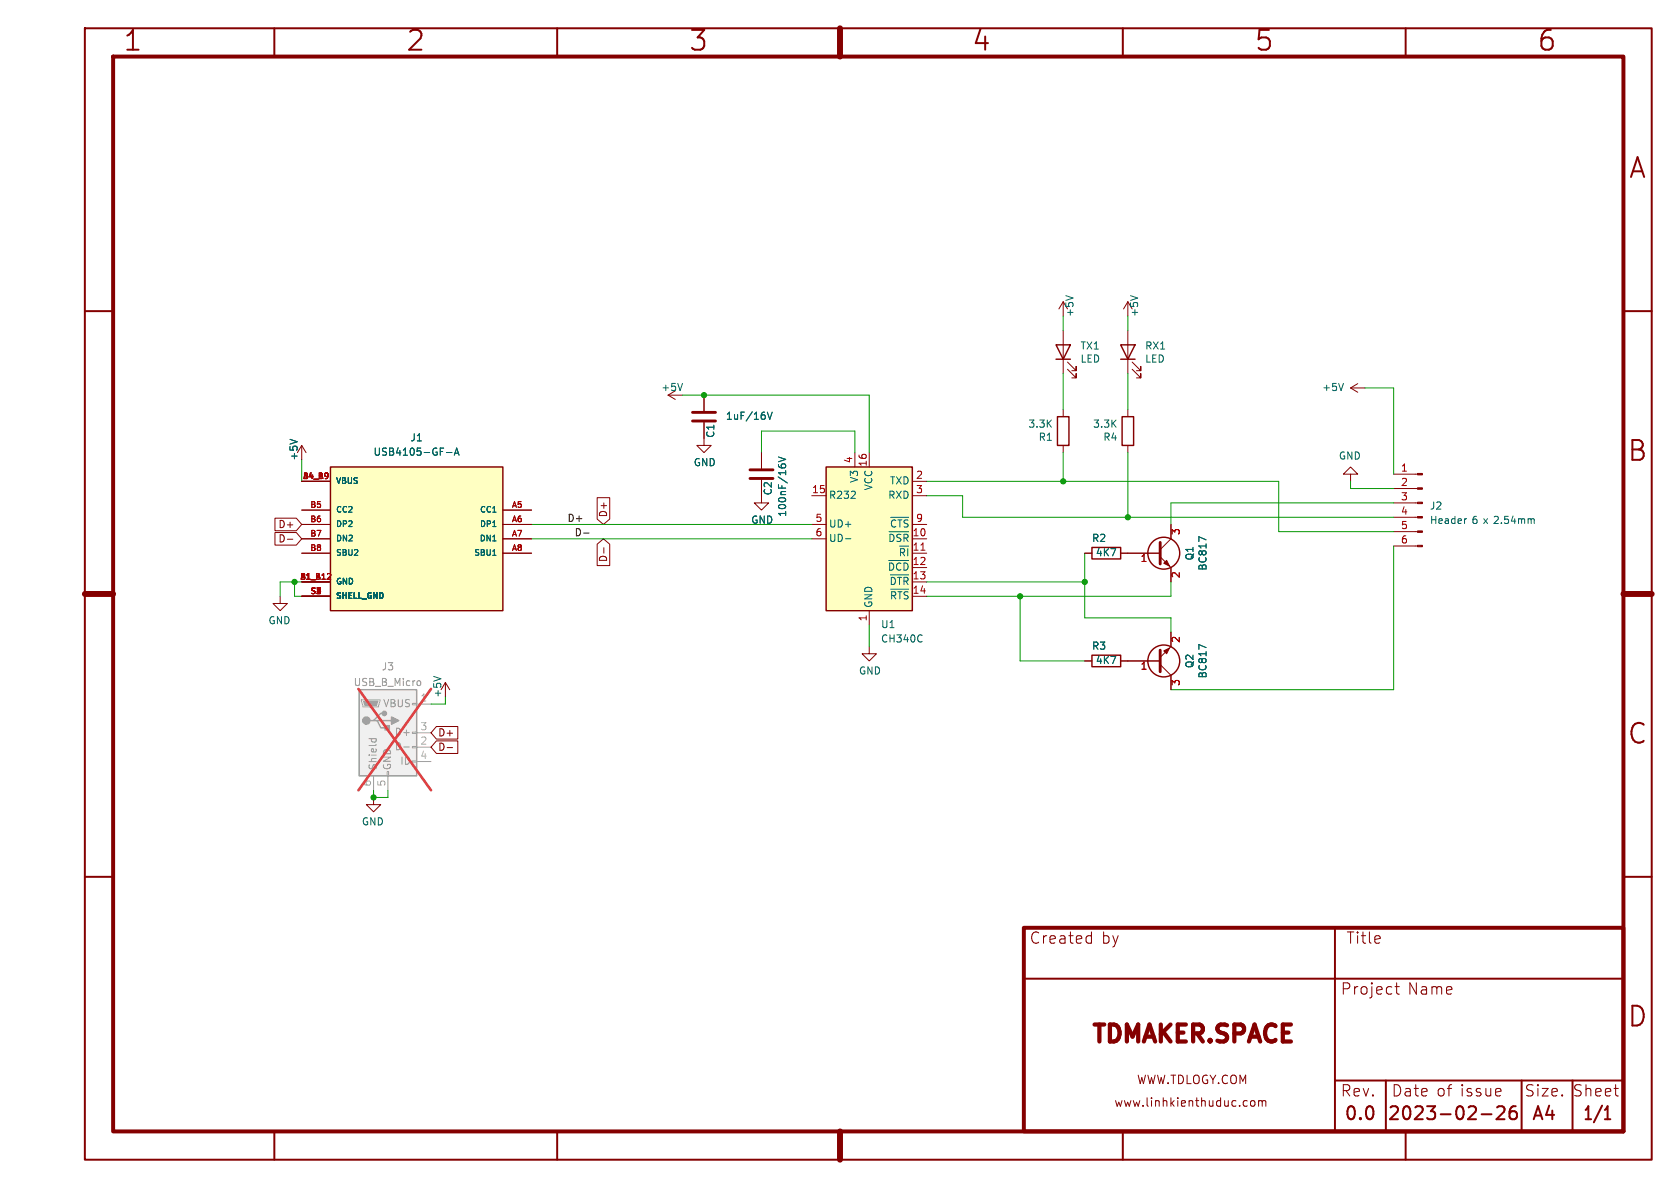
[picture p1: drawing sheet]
<svg xmlns="http://www.w3.org/2000/svg" width="297mm" height="210mm" viewBox="0 0 297 210" stroke-linecap="round" stroke-linejoin="round" font-family="sans-serif">
<g fill="none" stroke="#840000" stroke-width=".35">
<path d="M15 5h277v200h-277zM48.5 5v5M98.5 5v5M148.5 5v5M198.5 5v5M248.5 5v5M15 55h5M287 55h5M15 105h5M287 105h5M15 155h5M287 155h5"/>
<path d="M181 173h106M236 164v36M236 191h51M245 191v9M261.9 197h1.8M264.7 195.8l.3-.2h.5a.62 .62 0 0 1 .4 .9l-1.3 1.4h1.4M268 195.6a.91 .91 0 0 0-1.1 .9v.9l.2 .3 .6 .2 .4-.3 .1-.7-.2-.4-.7-.1-.4 .5M269 191v9M278 191v9M283.7 197.9h1M283.7 196.2l.5-.6v2.3M48.5 200v5"/>
<path d="M98.5 200v5M148.5 200v5M198.5 200v5M248.5 200v5"/>
</g>
<path d="M20 10h267v190h-267zM181 164h106v36h-106z" fill="none" stroke="#840000" stroke-width=".7"/>
<path d="M148.5 5v5M15 105h5M287 105h5M148.5 200v5" fill="none" stroke="#840000" stroke-width="1.1"/>
<g fill="none" stroke="#840000" stroke-width=".18">
<path d="M188 53.3l-.8 1.3M188 53.3v2.6M188 58.4v7.6M188 53.3l.7 1.3M199.4 53.3v2.6M199.4 58.4v7.6M199.4 53.3l-.8 1.3M199.4 53.3l.8 1.3M53.3 78.7l.8 1.3M120.6 69.9h-2.5l1.3 .7M124.5 74.7v4h1.2l-1.2 1.3-1.3-1.3h1.3M124.5 69.9v2.7"/>
<path d="M188 72.4v1.3M188 78.7v1.3M188.7 65.3l1.5 1.5v-.8v.8h-.7M188.7 64l1.5 1.5v-.7v.7h-.7M199.4 72.4v1.3M199.4 78.7v1.3M200.2 65.3l1.5 1.5v-.8v.8h-.8M200.2 64l1.5 1.5v-.7v.7h-.8M238.8 68.6l1.2 .7M238.8 68.6h2.5M240 67.8l-1.2 .8M48.6 91.6h3.8l.9 1.1-.9 1.1h-3.8z"/>
<path d="M48.6 94.1h3.8l.9 1.2-.9 1.1h-3.8zM50.8 95.3h1M53.3 85.1h5.1M53.3 90.2h5.1M53.3 92.7h5.1M53.3 95.3h5.1M53.3 97.8h5.1M88.9 90.2h5.1M88.9 92.7h5.1M88.9 95.3h5.1M88.9 97.8h5.1M105.6 88h2.2v3.8l-1.1 .9-1.1-.9z"/>
<path d="M105.6 96.2l1.1-.9 1.1 .9v3.8h-2.2zM106.8 96.8v1M134.6 84.8v4.1h1.3l-1.3 1.3-1.3-1.3h1.3M134.6 80v2.8M143.5 92.7h2.5M143.5 95.3h2.5M143.5 87.6h2.5M151.1 80v2.6M153.7 80v2.6M161.3 85.1h2.5M161.3 92.7h2.5M161.3 95.3h2.5"/>
<path d="M161.3 97.8h2.5M161.3 87.6h2.5M191.8 97.8h1.2M198.1 97.8h7M205.1 98.4l1.9 1.9v2.6M207 92.7v2.6l-1.9 1.9M238.8 83.8h1.2l-1.2-1.2-1.3 1.2h1.3v1.3M246.4 96.5h4.2M246.4 94h4.2M246.4 91.4h4.2M246.4 88.9h4.2M246.4 86.4h4.2"/>
<path d="M246.4 83.8h4.2M49.5 105.4v1.3h-1.2l1.2 1.3 1.3-1.3h-1.3M53.3 102.9h5.1M53.3 105.4h5.1M153.7 114.3v1.3h1.2l-1.2 1.2-1.3-1.2h1.3M153.7 108v2.5M161.3 102.9h2.5M161.3 105.4h2.5M161.3 100.3h2.5M191.8 116.8h1.2M198.1 116.8h7M205.1 117.5l1.9 1.9v2.5"/>
<path d="M207 111.8v2.5l-1.9 1.9M77.2 128.4h3.7v2.3h-3.7l-1-1.2zM77.2 131h3.7v2.2h-3.7l-1-1.1zM78.7 120.7l.8 1.2M79 132.2h1M66 141v1.2h-1.2l1.2 1.3 1.3-1.3h-1.3M192.4 165.4l.6 .1M193 164.7v2M193 166.6l-.6 .1M246.6 174.4h.8M246.9 173.7v1.8l.1 .1 .4 .1M221.2 194.6h.4l.3 .2v.5l-.3 .3-.4-.1-.1-.2v-.5z"/>
<path d="M222.5 194.7l.4-.1 .2 .2M222.5 194.6v1M223.1 194.8l.3-.2h.3l.1 1M223.1 194.8v.8"/>
</g>
<path d="M122.4 72.9h4.1M122.4 74.4h4.1M132.6 83.1h4.1M132.6 84.6h4.1M205.1 95.9v3.8M205.1 114.9v3.8" fill="none" stroke="#840000" stroke-width=".51"/>
<g fill="none" stroke="#006464" stroke-width=".18">
<path d="M188.4 52.3l1.3 .4M199.9 52.3l1.2 .4M51.3 77.7l1.2 .4M78.9 80h1M120.7 67.8l-.5 1.2M135.7 72.9l.4 1.2 .4-1.2M237.5 67.8l-.4 1.2M80.3 80.5l.4-1.3 .5 1.3M80.4 80.1h.6M87.1 93.1h.6M87.1 98.2h.6M137.6 82.1v.3"/>
<path d="M137.6 80.8l1.3 .4-1.3 .4M138.1 82.2l.3-.2h.3l.2 .2M149.5 95.2h.9M157.1 99.1h3.6M157.2 94h3.5M157.3 94.4v1.3M157.5 91.5h3.2M158.4 92l-.3-.1-.3 .1-.2 .5M158.7 91.9h.8M159.1 91.9v1.3M159.2 97v1.3M159.8 94.4v1.3"/>
<path d="M159.8 99.5v1.3M160.5 97v1.3M160.5 92l-.4-.1-.3 .4M213.2 95.4l-1.3-.5v.8M259.2 91.7h.1M271.1 91.7l.1 .2v.6M76.7 119.6l1.2 .4M157.4 101.6h3.3M157.5 104.2h3.2M157.6 102.1v1.2M157.6 104.6v1.3M158 100.1l-.2-.5-.5-.1v1.3"/>
<path d="M159 102.1v1.2M159.1 104.6v1.3M159.8 102.1v1.2M213.2 114.5l-1.3-.6v.9"/>
</g>
<g fill="#840000" stroke="#840000" stroke-width=".18">
<path d="M250.6 96.4h.9v.2h-.9z"/>
<path d="M250.6 93.9h.9v.2h-.9z"/>
<path d="M250.6 91.3h.9v.3h-.9z"/>
<path d="M250.6 88.8h.9v.2h-.9z"/>
<path d="M250.6 86.2h.9v.3h-.9z"/>
<path d="M250.6 83.7h.9v.2h-.9z"/>
<path d="M205.7 99.6l.5-.5 .6 1z"/>
<path d="M205.7 115.1l1.1-.5-.6 1z"/>
</g>
<g fill="#ffffc2" stroke="#ffffc2" stroke-width=".18">
<path d="M58.4 82.6h30.5v25.4h-30.5z"/>
<path d="M146 82.6h15.3v25.4h-15.3z"/>
</g>
<g fill="none" stroke="#840000" stroke-width=".25">
<path d="M186.7 61h2.5l-1.2 2.5zM186.7 63.5h2.5M186.9 73.7h2.1v5h-2.1zM198.1 61h2.6l-1.3 2.5zM198.1 63.5h2.6M198.4 73.7h2v5h-2zM58.4 82.6h30.5v25.4h-30.5zM146 82.6h15.3v25.4h-15.3zM193 96.8h5.1v2h-5.1zM193 115.8h5.1v2.1h-5.1z"/>
<circle cx="205.7" cy="97.8" r="2.82"/>
<circle cx="205.7" cy="116.8" r="2.82"/>
</g>
<path d="M162.8 97.3h.7" fill="none" stroke="#a90000" stroke-width=".18"/>
<path d="M63.5 121.9h10.2v15.3h-10.2z" fill="#f0f0f0" stroke="#f0f0f0" stroke-width=".18"/>
<path d="M63.5 121.9h10.2v15.3h-10.2zM66 127.4h.7l.6 1.3h1.3M66.7 127.4h2.5M67.9 126.1h-.6l-1.3 1.3h-.6" fill="none" stroke="#a1a1a1" stroke-width=".25"/>
<g fill="#a1a1a1" stroke="#a1a1a1" stroke-width=".25">
<path d="M69.2 126.7l1.3 .7-1.3 .6z"/>
<path d="M68.1 128.3h.7v.7h-.7z"/>
<circle cx="64.8" cy="127.4" r=".63"/>
<circle cx="67.9" cy="126.1" r=".38"/>
</g>
<path d="M63.9 123.7h3.3v.3l-.3 1h-2.8zM66 137.2v2.5M68.5 136.4h.2v.8h-.2zM68.6 137.2v2.5M72.9 134.5h.8v.2h-.8zM72.9 132h.8v.2h-.8zM72.9 129.4h.8v.3h-.8zM72.9 124.3h.8v.3h-.8zM73.7 124.5h2.5M73.7 132.1h2.5M73.7 129.5h2.5M73.7 134.6h2.5" fill="none" stroke="#a1a1a1" stroke-width=".18"/>
<path d="M64.3 124h2.5l-.3 .7h-2z" fill="#a1a1a1" stroke="#a1a1a1" stroke-width=".18"/>
<path d="M65.2 130.6h1.3M65.7 130.6v.3M66.4 130.6l.1 .3M71.4 132.1h.9M74 120.3l.3 .1 .1 .2-.1 .5-.3 .1" fill="none" stroke="#989898" stroke-width=".18"/>
<path d="M63.4 121.8l12.8 17.9M76.2 121.8l-12.8 17.9" fill="none" stroke="#eb3a3d" stroke-width=".46"/>
<path d="M103.2 94.2h.9" fill="none" stroke="#0f0f0f" stroke-width=".18"/>
<g fill="none" stroke="#009600" stroke-width=".18">
<path d="M188 55.9v2.5M199.4 55.9v2.5M120.6 69.9h33.1v10.1M188 66v6.4M199.4 66v6.4M241.3 68.6h5.1v15.2M53.3 81.3v3.8M94 95.3h49.5M94 92.7h49.5M134.6 80v-3.8h16.5v3.8M163.8 87.6h6.4v3.8h76.2M163.8 85.1h62.3v8.9h20.3"/>
<path d="M188 80v5.1M191.8 97.8v11.4h15.2v2.6M199.4 80v11.4M238.8 85.1v1.3h7.6M246.4 88.9h-39.4v3.8M246.4 96.5v25.4h-39.4M52.1 102.9v2.5h1.2M53.3 102.9h-3.8v2.5M153.7 110.5v3.8M163.8 102.9h28M180.3 105.4v11.4h11.5M207 102.9v2.5h-43.2"/>
<path d="M66 139.7v1.3h2.6v-1.3M78.7 123.2v1.3h-2.5"/>
</g>
<g fill="#009600" stroke="#009600" stroke-width=".18">
<circle cx="124.5" cy="69.9" r=".46"/>
<circle cx="52.1" cy="102.9" r=".46"/>
<circle cx="66" cy="141" r=".46"/>
<circle cx="180.3" cy="105.4" r=".46"/>
<circle cx="188" cy="85.1" r=".46"/>
<circle cx="199.4" cy="91.4" r=".46"/>
<circle cx="191.8" cy="102.9" r=".46"/>
</g>
<g font-size="4.9" fill="#840000">
<text x="21.7" y="9.7">1</text>
<text x="71.7" y="9.7">2</text>
<text x="121.7" y="9.7">3</text>
<text x="171.7" y="9.7">4</text>
<text x="221.7" y="9.7">5</text>
<text x="271.7" y="9.7">6</text>
<text x="287.9" y="32.2">A</text>
<text x="287.7" y="82.2">B</text>
<text x="287.7" y="132.2">C</text>
<text x="287.7" y="182.2">D</text>
</g>
<text font-size="4.2" fill="#840000" x="192.6" y="185.4">TDMAKER.SPACE</text>
<g font-size="3.2" fill="#840000">
<text x="237.6" y="198.6">0.0</text>
<text x="245.2" y="198.6">2023-02-26</text>
<text x="270.7" y="198.6">A4</text>
<text x="279.7" y="198.6">1/1</text>
</g>
<g font-size="2.8" fill="#840000">
<text x="182" y="167.2">Created</text>
<text x="194.7" y="167.2">by</text>
<text x="238" y="167.2">Title</text>
<text x="237" y="176.2">Project</text>
<text x="248.8" y="176.2">Name</text>
<text x="237" y="194.2">Rev.</text>
<text x="246" y="194.2">Date</text>
<text x="253.9" y="194.2">of issue</text>
<text x="269.5" y="194.2">Size.</text>
<text x="278" y="194.2">Sheet</text>
</g>
<g font-size="2.1" fill="#840000">
<text x="201" y="191.9">WWW.TDLOGY.COM</text>
<text x="197" y="195.9">www.linhkienthuduc.com</text>
</g>
<g font-size="1.8" fill="#006464">
<text x="190.1" y="56.1" transform="rotate(-90 190.1 56.1)">+5V</text>
<text x="201.5" y="56.1" transform="rotate(-90 201.5 56.1)">+5V</text>
<text x="191" y="62.1">TX1</text>
<text x="191" y="64.4">LED</text>
<text x="202.4" y="62.1">RX1</text>
<text x="202.4" y="64.4">LED</text>
<text x="116.8" y="69.4">+5V</text>
<text x="233.7" y="69.4">+5V</text>
<text x="126.6" y="77.5" transform="rotate(-90 126.6 77.5)">C1</text>
<text x="128.3" y="74.5">1uF/16V</text>
<text x="181.8" y="75.9">3.3K</text>
<text x="193.2" y="75.9">3.3K</text>
<text x="52.9" y="81.5" transform="rotate(-90 52.9 81.5)">+5V</text>
<text x="66" y="80.8">USB4105-GF-A</text>
<text x="72.5" y="78.3">J1</text>
<text x="122.6" y="82.7">GND</text>
<text x="183.6" y="78.2">R1</text>
<text x="195" y="78.2">R4</text>
<text x="236.6" y="81.5">GND</text>
<text x="136.7" y="87.6" transform="rotate(-90 136.7 87.6)">C2</text>
<text x="146.6" y="88.5">R232</text>
<text x="152" y="85.5" transform="rotate(-90 152 85.5)">V3</text>
<text x="154.5" y="86.8" transform="rotate(-90 154.5 86.8)">VCC</text>
<text x="156.9" y="88.5">RXD</text>
<text x="157.2" y="85.9">TXD</text>
<text x="132.7" y="92.8">GND</text>
<text x="139.3" y="91.4" transform="rotate(-90 139.3 91.4)">100nF/16V</text>
<text x="146.6" y="93.5">UD+</text>
<text x="157.2" y="94.1">~{CTS}</text>
<text x="252.7" y="90.4">J2</text>
<text x="252.7" y="92.9">Header</text>
<text x="260.2" y="92.9">6 x 2.54mm</text>
<text x="146.6" y="96.1">UD-</text>
<text x="156.8" y="101.8">~{DCD}</text>
<text x="156.9" y="96.7">~{DSR}</text>
<text x="158.8" y="99.2">~{RI}</text>
<text x="193" y="96.1">R2</text>
<text x="193.7" y="98.6">4K7</text>
<text x="211.3" y="99.1" transform="rotate(-90 211.3 99.1)">Q1</text>
<text x="213.6" y="100.9" transform="rotate(-90 213.6 100.9)">BC817</text>
<text x="154.5" y="107.4" transform="rotate(-90 154.5 107.4)">GND</text>
<text x="157.1" y="104.3">~{DTR}</text>
<text x="157.2" y="106.8">~{RTS}</text>
<text x="47.4" y="110.6">GND</text>
<text x="155.7" y="111.3">U1</text>
<text x="155.7" y="113.9">CH340C</text>
<text x="151.8" y="119.5">GND</text>
<text x="193" y="115.1">R3</text>
<text x="193.7" y="117.7">4K7</text>
<text x="211.3" y="118.2" transform="rotate(-90 211.3 118.2)">Q2</text>
<text x="213.6" y="120" transform="rotate(-90 213.6 120)">BC817</text>
<text x="78.3" y="123.4" transform="rotate(-90 78.3 123.4)">+5V</text>
<text x="63.9" y="146.2">GND</text>
</g>
<g font-size="1.8" fill="#a90000">
<text x="150.9" y="81.9" transform="rotate(-90 150.9 81.9)">4</text>
<text x="153.4" y="82.6" transform="rotate(-90 153.4 82.6)">16</text>
<text x="247.6" y="83.6">1</text>
<text x="143.5" y="87.4">15</text>
<text x="161.9" y="84.8">2</text>
<text x="161.9" y="87.4">3</text>
<text x="247.6" y="86.1">2</text>
<text x="247.6" y="88.6">3</text>
<text x="144.1" y="92.5">5</text>
<text x="144.1" y="95">6</text>
<text x="161.3" y="95">10</text>
<text x="161.9" y="92.5">9</text>
<text x="208.9" y="94.6" transform="rotate(-90 208.9 94.6)">3</text>
<text x="247.6" y="91.2">4</text>
<text x="247.6" y="93.7">5</text>
<text x="161.3" y="97.5">11</text>
<text x="161.3" y="100.1">12</text>
<text x="201.6" y="99.7">1</text>
<text x="247.6" y="96.3">6</text>
<text x="161.3" y="102.6">13</text>
<text x="161.3" y="105.2">14</text>
<text x="208.9" y="102.3" transform="rotate(-90 208.9 102.3)">2</text>
<text x="153.4" y="109.9" transform="rotate(-90 153.4 109.9)">1</text>
<text x="208.9" y="113.7" transform="rotate(-90 208.9 113.7)">2</text>
<text x="201.6" y="118.7">1</text>
<text x="208.9" y="121.3" transform="rotate(-90 208.9 121.3)">3</text>
</g>
<g font-size="1.8" fill="#840000">
<text x="49.1" y="93.6">D+</text>
<text x="107.6" y="91.4" transform="rotate(-90 107.6 91.4)">D+</text>
<text x="49.1" y="96.2">D-</text>
<text x="107.6" y="99.5" transform="rotate(-90 107.6 99.5)">D-</text>
<text x="77.5" y="130.5">D+</text>
<text x="77.5" y="133">D-</text>
</g>
<g font-size="1.8" fill="#0f0f0f">
<text x="100.3" y="92.4">D+</text>
<text x="101.6" y="95">D-</text>
</g>
<g font-size="1.8" fill="#989898">
<text x="67.4" y="118.8">J3</text>
<text x="62.5" y="121.6">USB_B_Micro</text>
<text x="67.6" y="125.3">VBUS</text>
<text x="69.7" y="130.4">D+</text>
<text x="66.9" y="136.1" transform="rotate(-90 66.9 136.1)">Shield</text>
<text x="69.4" y="136.1" transform="rotate(-90 69.4 136.1)">GND</text>
<text x="69.7" y="132.9">D-</text>
<text x="70.6" y="135.4">ID</text>
</g>
<g font-size="1.8" fill="#aaa">
<text x="74.3" y="124.2">1</text>
<text x="74.3" y="131.8">2</text>
<text x="74.3" y="129.3">3</text>
<text x="74.3" y="134.4">4</text>
<text x="65.8" y="139.1" transform="rotate(-90 65.8 139.1)">6</text>
<text x="68.3" y="139.1" transform="rotate(-90 68.3 139.1)">5</text>
</g>
<g font-size="1.4" fill="#a90000">
<text x="53.5" y="84.8">B4_A9</text>
<text x="54.8" y="89.9">B5</text>
<text x="90.4" y="89.9">A5</text>
<text x="54.8" y="92.5">B6</text>
<text x="54.8" y="95">B7</text>
<text x="90.4" y="92.5">A6</text>
<text x="90.4" y="95">A7</text>
<text x="54.8" y="97.5">B8</text>
<text x="90.4" y="97.5">A8</text>
<text x="53" y="102.6">B1_A12</text>
<text x="54.8" y="105.2">S1</text>
<text x="55.8" y="105.2">2</text>
</g>
<g font-size="1.4" fill="#006464">
<text x="59.4" y="85.8">VBUS</text>
<text x="59.4" y="90.9">CC2</text>
<text x="59.4" y="93.4">DP2</text>
<text x="59.4" y="95.9">DN2</text>
<text x="84.7" y="95.9">DN1</text>
<text x="84.7" y="90.9">CC1</text>
<text x="84.7" y="93.4">DP1</text>
<text x="59.4" y="98.5">SBU2</text>
<text x="83.7" y="98.5">SBU1</text>
<text x="59.4" y="103.6">GND</text>
<text x="59.4" y="106.1">SHELL_GND</text>
</g>
</svg>
